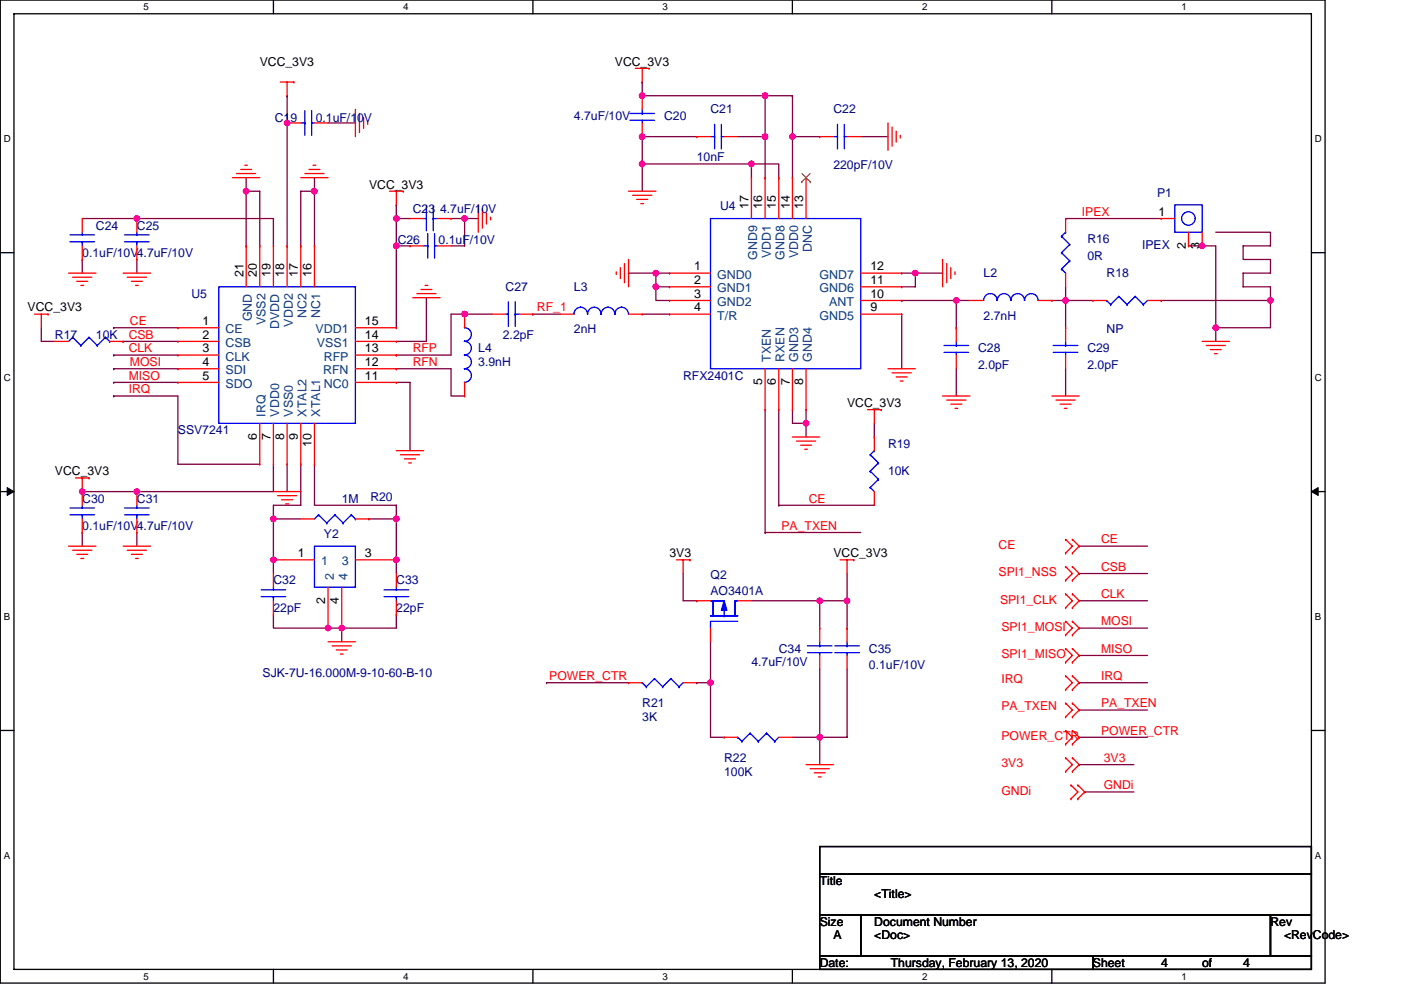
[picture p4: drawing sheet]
<svg xmlns="http://www.w3.org/2000/svg" width="297mm" height="210mm" viewBox="0 0 297 210" stroke-linecap="round" stroke-linejoin="round" font-family="sans-serif">
<path d="M.1 0h280.8v208.5h-280.8zM3 2.9h275v202.7h-275z" fill="none" stroke="#000" stroke-width=".28"/>
<g fill="#fff">
<path d="M30.5 .3h1.1v2.3h-1.1z"/>
<path d="M30.5 205.9h1.1v2.3h-1.1z"/>
</g>
<path d="M58 0v2.9M58 205.6v2.9" fill="none" stroke="#000" stroke-width=".28"/>
<g fill="#fff">
<path d="M85.5 .3h1.1v2.3h-1.1z"/>
<path d="M85.5 205.9h1.1v2.3h-1.1z"/>
</g>
<path d="M113 0v2.9M113 205.6v2.9" fill="none" stroke="#000" stroke-width=".28"/>
<g fill="#fff">
<path d="M140.5 .3h1.1v2.3h-1.1z"/>
<path d="M140.5 205.9h1.1v2.3h-1.1z"/>
</g>
<path d="M168 0v2.9M168 205.6v2.9" fill="none" stroke="#000" stroke-width=".28"/>
<g fill="#fff">
<path d="M195.5 .3h1.2v2.3h-1.2z"/>
<path d="M195.5 205.9h1.2v2.3h-1.2z"/>
</g>
<path d="M223 0v2.9M223 205.6v2.9" fill="none" stroke="#000" stroke-width=".28"/>
<g fill="#fff">
<path d="M250.5 .3h1.2v2.3h-1.2z"/>
<path d="M250.5 205.9h1.2v2.3h-1.2z"/>
<path d="M.8 28.3h1.5v2.3h-1.5z"/>
<path d="M278.8 28.3h1.5v2.3h-1.5z"/>
<path d="M.8 78.9h1.5v2.3h-1.5z"/>
<path d="M278.8 78.9h1.5v2.3h-1.5z"/>
</g>
<path d="M.1 53.6h2.9M278 53.6h2.9" fill="none" stroke="#000" stroke-width=".28"/>
<g fill="#fff">
<path d="M.8 129.6h1.4v2.3h-1.4z"/>
<path d="M278.8 129.6h1.4v2.3h-1.4z"/>
</g>
<path d="M.1 104.3h2.9M278 104.3h2.9" fill="none" stroke="#000" stroke-width=".28"/>
<path d="M1.5 103.4l1.5 .9-1.5 .8zM278 104.3l1.5-.9v1.7z" fill="#000" stroke="#000" stroke-width=".21"/>
<g fill="#fff">
<path d="M.8 180.3h1.4v2.3h-1.4z"/>
<path d="M278.8 180.3h1.4v2.3h-1.4z"/>
</g>
<path d="M.1 154.9h2.9M278 154.9h2.9M173.8 179.6h104.2v5.7h-104.2zM173.8 194h8.7v8.7h-8.7zM173.8 185.3h104.2v8.7h-104.2zM182.5 194h86.9v8.7h-86.9zM269.4 194h8.6v8.7h-8.6zM173.8 202.7h57.9v2.9h-57.9zM231.7 202.7h46.3v2.9h-46.3z" fill="none" stroke="#000" stroke-width=".28"/>
<g fill="none" stroke="#800040" stroke-width=".28">
<path d="M136.2 17.4v2.9h26M136.2 17.4h.1M52.2 37.7v2.9M60.9 20.3h.1M60.9 20.3v31.9M66.7 37.7h.1M66.7 37.7v2.9M69.6 26.1h5.8M136.2 34.8h23.1v2.9M136.2 34.8h.1M136.2 29h.1M136.2 29v5.8"/>
<path d="M136.2 34.8v5.8M136.2 29h11.5M156.4 29h5.8M159.3 34.8h5.8v2.9M162.2 29v8.7M162.2 20.3h5.8M162.2 20.3h.1M162.2 20.3v8.7M168 20.3h.1M168 29h5.8M168 29v8.7M168 20.3v8.7"/>
<path d="M182.5 29h5.8M17.4 55v2.9M17.4 46.4h11.6M29 46.4h29v5.8M29 46.4h.1M29 55v2.9M52.2 40.6h.1M52.2 40.6h2.9v11.6M52.2 40.6v11.6M66.7 40.6h-2.9v11.6M66.7 40.6v11.6M84 43.5h.1"/>
<path d="M84 46.4h2.9M84 46.4v5.8h2.9M84 52.2h.1M84 43.5v2.9M84 52.2v17.3M95.6 46.4h2.9M98.5 46.4h2.9M98.5 46.4v5.8h-2.9M98.5 46.4h.1M133.3 57.9h.1M133.3 57.9h5.8M139.1 57.9v2.9h2.8"/>
<path d="M139.1 57.9h2.8M191.2 57.9h2.9M194.1 57.9v2.9h-2.9M194.1 57.9h.1M194.1 57.9h5.8M225.9 46.4h.1M225.9 46.4h20.3M252 52.2h2.9M254.9 52.2h.1M254.9 52.2h2.9v17.3M257.8 49.3h11.6v2.9h-5.8v2.8h5.8v2.9h-5.8v2.9h5.8v2.9M8.8 69.5v2.9h2.8"/>
<path d="M24.1 69.5h.1M24.1 78.2h.1M24.1 75.3h.1M24.1 78.2h13.6M24.1 75.3h13.6M24.1 69.5h13.6M26.1 72.4h.1M26.1 72.4h11.6M84 78.2h.1M84 75.3h.1M84 78.2h11.6v5.8h2.9M90.4 63.1v9.3h-6.4"/>
<path d="M98.5 66.6h-2.9v8.7h-11.6M98.5 66.6h.1M98.5 66.6h5.8M113 66.6h.1M113 66.6h5.8M136.2 66.6h5.7M139.1 60.8v2.9h2.8M139.1 60.8h.1M191.2 63.7h.1M191.2 66.6v11.6M191.2 63.7h11.6M202.8 63.7v5.8"/>
<path d="M202.8 63.7h2.9M202.8 78.2v5.8M223 63.7h2.9M225.9 60.8v2.9M225.9 63.7h5.8M225.9 63.7h.1M225.9 78.2v5.8M225.9 63.7v5.8M246.2 63.7h.1M246.2 63.7h23.2M257.8 69.5h.1M257.8 69.5v2.9"/>
<path d="M269.4 63.7v5.8h-11.6M24.1 84h13.6v14.5h17.4M24.1 81.1h.1M24.1 84h.1M24.1 81.1h13.6M58 98.5v5.8h-40.6M60.9 98.5v5.8M63.8 98.5v8.7h-5.8v2.9M66.7 98.5v8.7h17.3M84 81.1h2.9v14.5M162.2 86.9v26M165.1 86.9v20.3"/>
<path d="M168 86.9v2.9h2.9M170.9 89.8h.1M170.9 86.9v2.9M170.9 89.8v2.9M185.4 89.8v2.9M17.4 104.3h.1M17.4 112.9v2.9M29 104.3h.1M29 112.9v2.9M58 110.1h.1M58 110.1h5.8M58 118.7h.1"/>
<path d="M58 110.1v11.5M78.2 110.1h5.8M84 110.1h.1M84 107.2v14.4M84 107.2h.1M162.2 112.9h.1M162.2 112.9h20.3M165.1 107.2h.1M165.1 107.2h20.3M228.8 115.8h.1M228.8 115.8h14.5M58 130.3v2.9h11.6"/>
<path d="M69.6 133.2h.1M72.5 133.2v2.9M72.5 133.2h.1M84 130.3v2.9h-14.4M144.8 121.6v5.8h2.9M150.6 136.1v8.7M159.3 127.4h14.5M173.8 127.4h.1M173.8 127.4v5.8M173.8 127.4h5.8M179.6 127.4h.1M179.6 121.6v5.8"/>
<path d="M179.6 127.4v5.8M228.8 121.6h.1M228.8 127.4h.1M228.8 139h.1M228.8 133.2h.1M228.8 133.2h14.5M228.8 127.4h14.5M228.8 121.6h14.5M228.8 139h14.5M115.9 144.8h.1M115.9 144.8h17.4M147.7 144.8h.1"/>
<path d="M147.7 144.8h2.9M150.6 144.8v11.6h2.9M168 156.4h5.8M173.8 156.4v5.8M173.8 141.9v14.5M173.8 156.4h.1M179.6 141.9v14.5h-5.8M228.8 144.8h.1M228.8 156.4h.1M228.8 150.6h.1M228.8 144.8h14.5M228.8 156.4h14.5"/>
<path d="M228.8 150.6h14.5M228.8 162.2h.1M228.8 162.2h11.6M230 168h.1M230 168h10.4"/>
</g>
<g fill="#f0f" stroke="#f0f" stroke-width=".28">
<circle cx="269.3" cy="63.7" r=".57"/>
<circle cx="150.6" cy="144.8" r=".57"/>
<circle cx="60.9" cy="26.1" r=".57"/>
<circle cx="58" cy="110" r=".57"/>
<circle cx="84" cy="118.7" r=".57"/>
<circle cx="58" cy="118.7" r=".57"/>
<circle cx="72.5" cy="133.2" r=".57"/>
<circle cx="84" cy="110" r=".57"/>
<circle cx="29" cy="46.3" r=".57"/>
<circle cx="52.2" cy="40.6" r=".57"/>
<circle cx="17.4" cy="104.3" r=".57"/>
<circle cx="29" cy="104.3" r=".57"/>
<circle cx="66.7" cy="40.6" r=".57"/>
<circle cx="69.6" cy="133.2" r=".57"/>
<circle cx="98.5" cy="66.6" r=".57"/>
<circle cx="202.8" cy="63.7" r=".57"/>
<circle cx="225.9" cy="63.7" r=".57"/>
<circle cx="170.9" cy="89.8" r=".57"/>
<circle cx="139" cy="60.8" r=".57"/>
<circle cx="139" cy="57.9" r=".57"/>
<circle cx="194.1" cy="57.9" r=".57"/>
<circle cx="159.3" cy="34.8" r=".57"/>
<circle cx="136.1" cy="34.8" r=".57"/>
<circle cx="136.1" cy="29" r=".57"/>
<circle cx="168" cy="29" r=".57"/>
<circle cx="257.8" cy="69.5" r=".57"/>
<circle cx="136.1" cy="20.3" r=".57"/>
<circle cx="162.2" cy="29" r=".57"/>
<circle cx="162.2" cy="20.3" r=".57"/>
<circle cx="173.8" cy="127.4" r=".57"/>
<circle cx="179.6" cy="127.4" r=".57"/>
<circle cx="173.8" cy="156.4" r=".57"/>
<circle cx="84" cy="46.3" r=".57"/>
<circle cx="254.9" cy="52.1" r=".57"/>
<circle cx="98.5" cy="46.3" r=".57"/>
<circle cx="84" cy="52.1" r=".57"/>
</g>
<g fill="none" stroke="#f00" stroke-width=".28">
<path d="M59.4 17.4h2.9M60.9 17.4v2.9M62.3 17.4h.1M134.7 14.5h2.9M136.2 14.5v2.9M137.6 14.5h.1M49.3 37.7h5.8M50.2 36.8h4M51 35.9h2.3M51.9 35.1h.6M60.9 26.1h.1M60.9 26.1h2.9"/>
<path d="M63.8 37.7h5.8M64.6 36.8h4.1M65.5 35.9h2.3M66.4 35.1h.5M66.7 26.1h2.9M75.4 23.2v5.8M76.2 24.1v4M77.1 24.9v2.3M78 25.8v.6M136.2 26.1v2.9M136.2 20.3h.1M136.2 20.3v2.9"/>
<path d="M147.7 29h.1M147.7 29h2.9M153.5 29h2.9M159.3 37.7h.1M159.3 37.7v8.7M162.2 37.7h.1M162.2 37.7v8.7M165.1 37.7h.1M165.1 37.7v8.7M168 37.7h.1M168 37.7v8.7M170.9 37.7h.1"/>
<path d="M170.9 37.7v8.7M173.8 29h.1M173.8 29h2.9M179.6 29h2.9M188.3 26.1v5.8M189.1 26.9v4.1M190 27.8v2.3M190.9 28.7v.6M14.5 57.9h5.8M15.4 58.8h4.1M16.3 59.7h2.3M17.4 46.4v2.9"/>
<path d="M17.4 55h.1M17.4 52.2v2.8M26.1 57.9h5.8M27 58.8h4M27.9 59.7h2.3M29 46.4v2.9M29 55h.1M29 52.2v2.8M52.2 52.2h.1M52.2 52.2v8.6M55.1 52.2h.1M55.1 52.2v8.6"/>
<path d="M58 52.2h.1M58 52.2v8.6M60.9 52.2h.1M60.9 52.2v8.6M63.8 52.2h.1M63.8 52.2v8.6M66.7 52.2h.1M66.7 52.2v8.6M82.6 40.6h2.9M84 40.6v2.9M85.5 40.6h.1M86.9 52.2h.1"/>
<path d="M86.9 46.4h2.9M86.9 52.2h2.9M92.7 52.2h2.9M92.7 46.4h2.9M95.6 46.4h.1M101.4 43.5v5.8M102.3 44.3v4.1M103.1 45.2v2.3M104 46.1v.6M130.7 57.7v.5M131.5 56.8v2.3M132.4 55.9v4.1"/>
<path d="M133.3 40.6h5.8M133.3 55v5.8M134.1 41.4h4.1M135 42.3h2.3M135.9 43.2h.5M141.9 57.9h.1M141.9 57.9h8.7M182.5 57.9h8.7M191.2 57.9h.1M199.9 55v5.8M200.7 55.9v4.1M201.6 56.8v2.3"/>
<path d="M202.5 57.7v.5M225.9 57.9v2.9M225.9 46.4h.1M225.9 46.4v2.9M246.2 46.4h.1M246.2 46.4h2.9M252 52.2h.1M252 49.3v2.9M254.9 52.2h.1M254.9 49.3v2.9M7.3 66.6h2.9M8.8 66.6v2.9"/>
<path d="M10.2 66.6h.1M11.6 72.4h2.9M17.1 60.5h.6M23.2 72.4h2.9M26.1 72.4h.1M28.7 60.5h.6M37.7 69.5h.1M37.7 72.4h.1M37.7 75.3h.1M37.7 78.2h.1M37.7 69.5h8.7M37.7 72.4h8.7"/>
<path d="M37.7 75.3h8.7M37.7 78.2h8.7M75.4 69.5h8.6M75.4 72.4h8.6M75.4 75.3h8.6M75.4 78.2h8.6M84 78.2h.1M84 75.3h.1M84 72.4h.1M84 69.5h.1M87.5 63.1h5.8M88.4 62.3h4"/>
<path d="M89.3 61.4h2.3M90.1 60.5h.6M98.5 66.6v2.9M104.3 66.6h2.9M110.1 66.6h2.9M113 66.6h.1M118.8 66.6h2.9M133.3 66.6h2.9M136.2 66.6h.1M141.9 60.8h.1M141.9 63.7h.1M141.9 66.6h.1"/>
<path d="M141.9 66.6h8.7M141.9 60.8h8.7M141.9 63.7h8.7M162.2 78.2v8.7M165.1 78.2v8.7M168 78.2v8.7M170.9 78.2v8.7M182.5 66.6h8.7M182.5 60.8h8.7M182.5 63.7h8.7M188.3 78.2h5.8M189.1 79.1h4.1"/>
<path d="M190 79.9h2.3M191.2 66.6h.1M191.2 63.7h.1M191.2 60.8h.1M202.8 75.3v2.9M202.8 69.5h.1M202.8 69.5v2.9M205.7 63.7h2.9M220.1 63.7h2.9M223 63.7h.1M225.9 75.3v2.9M225.9 69.5h.1"/>
<path d="M225.9 69.5v2.9M231.7 63.7h.1M231.7 63.7h2.9M243.3 63.7h2.9M254.9 72.4h5.8M255.8 73.3h4M256.6 74.1h2.3M257.5 75h.6M37.7 81.1h.1M37.7 81.1h8.7M55.1 98.5h.1M55.1 89.8v8.7"/>
<path d="M58 98.5h.1M58 89.8v8.7M60.9 98.5h.1M60.9 89.8v8.7M63.8 98.5h.1M63.8 89.8v8.7M66.7 98.5h.1M66.7 89.8v8.7M75.4 81.1h8.6M84 95.6h5.8M84 81.1h.1M84.9 96.5h4.1"/>
<path d="M85.8 97.3h2.3M86.7 98.2h.5M98.5 84h.1M98.5 81.1v2.9M162.2 86.9h.1M165.1 86.9h.1M168 92.7h5.8M168 86.9h.1M168.9 93.6h4M169.8 94.4h2.3M170.6 95.3h.6M170.9 86.9h.1"/>
<path d="M183.9 86.9h2.9M185.4 86.9v2.9M185.4 92.7h.1M185.4 92.7v2.9M186.8 86.9h.1M190.9 80.8h.6M199.9 84h5.8M200.7 84.9h4.1M201.6 85.7h2.3M202.5 86.6h.5M223 84h5.8M223.9 84.9h4"/>
<path d="M224.8 85.7h2.3M225.6 86.6h.6M14.5 115.8h5.8M15.4 116.7h4.1M16 101.4h2.9M16.3 117.6h2.3M17.1 118.4h.6M17.4 101.4v5.8M17.4 112.9h.1M17.4 110.1v2.8M18.9 101.4h.1M26.1 115.8h5.8"/>
<path d="M27 116.7h4M27.9 117.6h2.3M28.7 118.4h.6M29 104.3v2.9M29 112.9h.1M29 110.1v2.8M58 104.3h5.8M58 118.7h.1M58 118.7h8.7M58.8 105.1h4.1M59.7 106h2.3M60.6 106.9h.6"/>
<path d="M63.8 110.1h2.9M75.4 118.7h8.6M75.4 110.1h2.8M78.2 110.1h.1M84 118.7h.1M143.4 118.7h2.9M144.8 118.7v2.9M146.3 118.7h.1M178.1 118.7h2.9M179.6 118.7v2.9M181 118.7h.1M185.4 104.3v2.9"/>
<path d="M225.9 114.4h.1M225.9 117.3h.1M225.9 114.4l1.5 1.4-1.5 1.5M227.4 117.3h.1M227.4 114.4h.1M227.4 114.4l1.4 1.4-1.4 1.5M58 121.6v2.9M58 130.3h.1M58 127.4v2.9M69.6 136.1h5.8M69.6 133.2h.1M69.6 124.5v8.7"/>
<path d="M70.4 137h4.1M71.3 137.9h2.3M72.2 138.7h.5M72.5 133.2h.1M72.5 124.5v8.7M84 121.6v2.9M84 130.3h.1M84 127.4v2.9M147.7 127.4h.1M147.7 127.4h2.9M150.6 133.2v2.9M156.4 127.4h2.9"/>
<path d="M173.8 139v2.9M173.8 133.2h.1M173.8 133.2v2.9M179.6 139v2.9M179.6 133.2h.1M179.6 133.2v2.9M225.9 131.8h.1M225.9 134.7h.1M225.9 137.6h.1M225.9 126h.1M225.9 128.9h.1M225.9 120.2h.1"/>
<path d="M225.9 123.1h.1M225.9 131.8l1.5 1.4-1.5 1.5M225.9 137.6l1.5 1.4-1.5 1.5M225.9 126l1.5 1.4-1.5 1.5M225.9 120.2l1.5 1.4-1.5 1.5M227.4 134.7h.1M227.4 131.8h.1M227.4 137.6h.1M227.4 128.9h.1M227.4 126h.1M227.4 123.1h.1M227.4 120.2h.1"/>
<path d="M227.4 131.8l1.4 1.4-1.4 1.5M227.4 137.6l1.4 1.4-1.4 1.5M227.4 126l1.4 1.4-1.4 1.5M227.4 120.2l1.4 1.4-1.4 1.5M133.3 144.8h.1M133.3 144.8h2.9M144.8 144.8h2.9M153.5 156.4h.1M153.5 156.4h2.9M165.1 156.4h2.9M225.9 140.5h.1M225.9 143.4h.1"/>
<path d="M225.9 146.3h.1M225.9 154.9h.1M225.9 157.8h.1M225.9 149.1h.1M225.9 152h.1M225.9 143.4l1.5 1.4-1.5 1.5M225.9 154.9l1.5 1.5-1.5 1.4M225.9 149.1l1.5 1.5-1.5 1.4M227.4 140.5h.1M227.4 146.3h.1M227.4 143.4h.1M227.4 157.8h.1"/>
<path d="M227.4 154.9h.1M227.4 152h.1M227.4 149.1h.1M227.4 143.4l1.4 1.4-1.4 1.5M227.4 154.9l1.4 1.5-1.4 1.4M227.4 149.1l1.4 1.5-1.4 1.4M170.9 162.2h5.8M171.8 163h4M172.6 163.9h2.4M173.5 164.8h.6M225.9 160.7h.1M225.9 163.6h.1"/>
<path d="M225.9 160.7l1.5 1.5-1.5 1.4M227.1 166.5h.1M227.1 169.4h.1M227.1 166.5l1.4 1.5-1.4 1.4M227.4 163.6h.1M227.4 160.7h.1M227.4 160.7l1.4 1.5-1.4 1.4M228.5 169.4h.1M228.5 166.5h.1M228.5 166.5l1.5 1.5-1.5 1.4"/>
</g>
<g fill="none" stroke="#00f" stroke-width=".28">
<path d="M63.8 26.1h.8M64.6 23.5v5.2M64.6 26.1h.1M66.1 26.1h.6M66.1 23.5v5.2M133.6 24.1h5.2M133.6 25.5h5.2M136.2 25.5v.6M136.2 24.1h.1M136.2 23.2v.9M150.6 29h.9M151.5 26.4v5.2"/>
<path d="M151.5 29h.1M152.9 29h.6M152.9 26.4v5.2M176.7 29h.9M177.6 26.4v5.2M177.6 29h.1M179 29h.6M179 26.4v5.2M14.8 51.3h5.2M14.8 49.8h5.2M17.4 49.3v.5M17.4 51.3h.1"/>
<path d="M17.4 51.3v.9M26.4 51.3h5.2M26.4 49.8h5.2M29 49.3v.5M29 51.3h.1M29 51.3v.9M89.8 46.4h.6M89.8 52.2h.9M90.4 43.8v5.2M90.7 49.5v5.3M90.7 52.2h.1M91.9 43.8v5.2"/>
<path d="M91.9 46.4h.1M91.9 46.4h.8M92.1 52.2h.6M92.1 49.5v5.3M150.6 46.4h31.9v31.8h-31.9zM225.1 57.1h.1M225.1 53.6h.1M225.1 50.1h.1M225.1 57.1l.8 .8M225.1 53.6l1.7 1.7M225.1 50.1l1.7 1.8M225.9 49.3h.1"/>
<path d="M225.9 49.3l-.8 .8M226.8 55.3h.1M226.8 51.9h.1M226.8 55.3l-1.7 1.8M226.8 51.9l-1.7 1.7M249.1 43.5h5.8v5.8h-5.8zM15.4 71.5h.1M15.4 71.5l-.9 .9M15.4 71.5l1.7 1.8M17.1 73.3h.1M18.9 71.5h.1M18.9 71.5l-1.8 1.8"/>
<path d="M18.9 71.5l1.7 1.8M20.6 73.3h.1M22.4 71.5h.1M22.4 71.5l-1.8 1.8M22.4 71.5l.8 .9M23.2 72.4h.1M46.4 60.8h29v29h-29zM98.5 69.5a1.44 1.44 0 0 1 1.4 1.5 1.46 1.46 0 0 1-1.4 1.4 1.44 1.44 0 0 1 1.4 1.5 1.46 1.46 0 0 1-1.4 1.4M98.5 75.3a1.45 1.45 0 0 1 1.4 1.4 1.45 1.45 0 0 1-1.4 1.5M98.5 78.2a1.45 1.45 0 0 1 1.4 1.4 1.45 1.45 0 0 1-1.4 1.5M107.2 66.6h.6M107.8 64v5.2"/>
<path d="M109.2 64v5.2M109.2 66.6h.1M109.2 66.6h.9M121.7 66.6a1.42 1.42 0 0 1 1.4-1.4 1.44 1.44 0 0 1 1.5 1.4 1.43 1.43 0 0 1 1.4-1.4 1.43 1.43 0 0 1 1.4 1.4M127.5 66.6a1.43 1.43 0 0 1 1.4-1.4 1.44 1.44 0 0 1 1.4 1.4h.1a1.43 1.43 0 0 1 1.4-1.4 1.44 1.44 0 0 1 1.4 1.4M200.1 73.3h5.3M200.1 74.7h5.3M202.8 74.7v.6M202.8 73.3h.1M202.8 72.4v.9M208.6 63.7a1.42 1.42 0 0 1 1.4-1.4 1.44 1.44 0 0 1 1.4 1.4h.1a1.43 1.43 0 0 1 1.4-1.4 1.43 1.43 0 0 1 1.4 1.4M214.3 63.7a1.43 1.43 0 0 1 1.5-1.4 1.44 1.44 0 0 1 1.4 1.4 1.43 1.43 0 0 1 1.5-1.4 1.44 1.44 0 0 1 1.4 1.4"/>
<path d="M223.3 73.3h5.2M223.3 74.7h5.2M225.9 74.7v.6M225.9 73.3h.1M225.9 72.4v.9M234.6 63.7h.1M234.6 63.7l.9 .9M235.5 64.6h.1M237.2 62.9h.1M237.2 62.9l1.7 1.7M237.2 62.9l-1.7 1.7M238.9 64.6h.1"/>
<path d="M240.7 62.9h.1M240.7 62.9l1.7 1.7M240.7 62.9l-1.8 1.7M242.4 64.6h.1M243.3 63.7l-.9 .9M184.5 99.9h.1M184.5 96.5h.1M184.5 99.9l1.7 1.8M184.5 96.5l1.7 1.7M185.4 95.6h.1M185.4 95.6l-.9 .9M186.2 98.2h.1"/>
<path d="M186.2 98.2l-1.7 1.7M14.8 109.2h5.2M14.8 107.7h5.2M17.4 107.2v.5M17.4 109.2h.1M17.4 109.2v.9M26.4 109.2h5.2M26.4 107.7h5.2M29 107.2v.5M29 109.2h.1M29 109.2v.9M66.7 115.8h8.7v8.7h-8.7z"/>
<path d="M67.5 109.2h.1M67.5 109.2l-.8 .9M67.5 109.2l1.8 1.7M69.3 110.9h.1M71 109.2h.1M71 109.2l-1.7 1.7M71 109.2l1.7 1.7M72.7 110.9h.1M74.5 109.2h.1M74.5 109.2l-1.8 1.7M74.5 109.2l.9 .9M75.4 110.1h.1"/>
<path d="M184.5 103.4h.1M184.5 103.4l.9 .9M186.2 101.7h.1M186.2 101.7l-1.7 1.7M55.4 126.6h5.2M55.4 125.1h5.2M58 124.5v.6M58 126.6h.1M58 126.6v.8M81.4 126.6h5.3M81.4 125.1h5.3M84 124.5v.6"/>
<path d="M84 126.6h.1M84 126.6v.8M150.6 130.6h5.8M150.6 127.4h2.9M151.2 127.7v2.6M151.2 127.4v3.2M153.5 130.6h.1M153.5 128.9v1.7M155.8 130.3v-2.9h.6h-.6v3.2M156.4 131.8h-5.8v1.4M171.2 137h5.2M171.2 138.4h5.2"/>
<path d="M173.8 138.4v.6M173.8 137h.1M173.8 136.1v.9M177 137h5.2M177 138.4h5.2M179.6 138.4v.6M179.6 137h.1M179.6 136.1v.9M136.2 144.8h.1M136.2 144.8l.8 .9M137 145.7h.1M138.8 143.9h.1"/>
<path d="M138.8 143.9l1.7 1.8M138.8 143.9l-1.8 1.8M140.5 145.7h.1M142.2 143.9h.1M142.2 143.9l1.8 1.8M142.2 143.9l-1.7 1.8M144 145.7h.1M144.8 144.8l-.8 .9M156.4 156.4h.1M156.4 156.4l.9 .8M157.3 157.2h.1M159 155.5h.1"/>
<path d="M159 155.5l1.8 1.7M159 155.5l-1.7 1.7M160.8 157.2h.1M162.5 155.5h.1M162.5 155.5l1.8 1.7M162.5 155.5l-1.7 1.7M164.3 157.2h.1M165.1 156.4l-.8 .8"/>
<circle cx="252" cy="46.3" r="1.43"/>
</g>
<path d="M170 38.6h.1M170 36.8l1.8 1.8M171.8 36.8l-1.8 1.8M171.8 38.6h.1" fill="none" stroke="#804000" stroke-width=".21"/>
<path d="M153.5 127.4l.6 2.1h-1.2z" fill-rule="evenodd" fill="#00f" stroke="#00f" stroke-width=".28"/>
<g font-size="2.6">
<text x="55.1" y="13.9">VCC_3V3</text>
<text x="130.4" y="13.9">VCC_3V3</text>
<text x="78.2" y="40">VCC_3V3</text>
<text x="158.7" y="44.3" transform="rotate(-90 158.7 44.3)">17</text>
<text x="161.6" y="44.3" transform="rotate(-90 161.6 44.3)">16</text>
<text x="164.5" y="44.3" transform="rotate(-90 164.5 44.3)">15</text>
<text x="167.4" y="44.3" transform="rotate(-90 167.4 44.3)">14</text>
<text x="170.3" y="44.3" transform="rotate(-90 170.3 44.3)">13</text>
<text x="245.6" y="45.8">1</text>
<text x="251.4" y="52.7" transform="rotate(-90 251.4 52.7)">2</text>
<text x="254.3" y="52.7" transform="rotate(-90 254.3 52.7)">3</text>
<text x="51.6" y="58.8" transform="rotate(-90 51.6 58.8)">21</text>
<text x="54.5" y="58.8" transform="rotate(-90 54.5 58.8)">20</text>
<text x="57.4" y="58.8" transform="rotate(-90 57.4 58.8)">19</text>
<text x="60.3" y="58.8" transform="rotate(-90 60.3 58.8)">18</text>
<text x="63.2" y="58.8" transform="rotate(-90 63.2 58.8)">17</text>
<text x="66.1" y="58.8" transform="rotate(-90 66.1 58.8)">16</text>
<text x="147.1" y="57.3">1</text>
<text x="184.5" y="57.3">12</text>
<text x="147.1" y="60.2">2</text>
<text x="147.1" y="63.1">3</text>
<text x="184.5" y="60.2">11</text>
<text x="184.5" y="63.1">10</text>
<text x="5.9" y="66.1">VCC_3V3</text>
<text x="42.9" y="68.9">1</text>
<text x="42.9" y="71.8">2</text>
<text x="77.4" y="71.8">14</text>
<text x="77.4" y="68.9">15</text>
<text x="147.1" y="66">4</text>
<text x="184.5" y="66">9</text>
<text x="42.9" y="74.7">3</text>
<text x="42.9" y="77.6">4</text>
<text x="77.4" y="77.6">12</text>
<text x="77.4" y="74.7">13</text>
<text x="42.9" y="80.5">5</text>
<text x="77.4" y="80.5">11</text>
<text x="161.6" y="81.7" transform="rotate(-90 161.6 81.7)">5</text>
<text x="164.5" y="81.7" transform="rotate(-90 164.5 81.7)">6</text>
<text x="167.4" y="81.7" transform="rotate(-90 167.4 81.7)">7</text>
<text x="170.3" y="81.7" transform="rotate(-90 170.3 81.7)">8</text>
<text x="179.6" y="86.3">VCC_3V3</text>
<text x="54.5" y="93.3" transform="rotate(-90 54.5 93.3)">6</text>
<text x="57.4" y="93.3" transform="rotate(-90 57.4 93.3)">7</text>
<text x="60.3" y="93.3" transform="rotate(-90 60.3 93.3)">8</text>
<text x="63.2" y="93.3" transform="rotate(-90 63.2 93.3)">9</text>
<text x="66.1" y="94.7" transform="rotate(-90 66.1 94.7)">10</text>
<text x="11.6" y="100.8">VCC_3V3</text>
<text x="63.2" y="118.2">1</text>
<text x="77.4" y="118.2">3</text>
<text x="141.9" y="118.2">3V3</text>
<text x="176.7" y="118.2">VCC_3V3</text>
<text x="69" y="128" transform="rotate(-90 69 128)">2</text>
<text x="71.9" y="128" transform="rotate(-90 71.9 128)">4</text>
<text x="173.8" y="187.7">Title</text>
<text x="185.4" y="190.6">&lt;Title&gt;</text>
<text x="173.8" y="196.4">Size</text>
<text x="185.4" y="196.4">Document Number</text>
<text x="269.4" y="196.4">Rev</text>
<text x="176.7" y="199.3">A</text>
<text x="185.4" y="199.3">&lt;Doc&gt;</text>
<text x="272.2" y="199.3">&lt;RevCode&gt;</text>
<text x="173.8" y="205">Date:</text>
<text x="188.9" y="205">Thursday, February 13, 2020</text>
<text x="231.7" y="205">Sheet</text>
<text x="246.2" y="205">4</text>
<text x="254.9" y="205">of</text>
<text x="263.6" y="205">4</text>
</g>
<g font-size="2.6" fill="#000080">
<text x="58.3" y="25.8">C19</text>
<text x="66.9" y="25.8">0.1uF/10V</text>
<text x="121.7" y="25.5">4.7uF/10V</text>
<text x="140.8" y="25.5">C20</text>
<text x="150.6" y="24.1">C21</text>
<text x="176.7" y="24.1">C22</text>
<text x="147.7" y="34.2">10nF</text>
<text x="176.7" y="35.9">220pF/10V</text>
<text x="245.3" y="41.7">P1</text>
<text x="87.5" y="45.2">C23 4.7uF/10V</text>
<text x="152.7" y="44.6">U4</text>
<text x="20.3" y="48.7">C24</text>
<text x="29" y="48.7">C25</text>
<text x="84.3" y="51.9">C26</text>
<text x="93" y="51.9">0.1uF/10V</text>
<text x="230.5" y="51.6">R16</text>
<text x="242.1" y="52.7">IPEX</text>
<text x="17.4" y="54.5">0.1uF/10V4.7uF/10V</text>
<text x="208.6" y="58.8">L2</text>
<text x="230.5" y="55.1">0R</text>
<text x="234.6" y="58.8">R18</text>
<text x="40.6" y="63.2">U5</text>
<text x="107.2" y="61.7">C27</text>
<text x="121.7" y="61.7">L3</text>
<text x="11.6" y="71.8">R17</text>
<text x="20.3" y="71.8">10K</text>
<text x="106.6" y="71.8">2.2pF</text>
<text x="121.7" y="70.7">2nH</text>
<text x="208.6" y="67.8">2.7nH</text>
<text x="234.6" y="70.7">NP</text>
<text x="101.4" y="74.7">L4</text>
<text x="101.4" y="77.6">3.9nH</text>
<text x="207.4" y="74.7">C28</text>
<text x="230.5" y="74.7">C29</text>
<text x="144.8" y="80.5">RFX2401C</text>
<text x="207.4" y="78.2">2.0pF</text>
<text x="230.5" y="78.2">2.0pF</text>
<text x="37.7" y="92.1">SSV7241</text>
<text x="188.3" y="95">R19</text>
<text x="188.3" y="100.8">10K</text>
<text x="17.4" y="106.6">C30</text>
<text x="29" y="106.6">C31</text>
<text x="72.5" y="106.6">1M</text>
<text x="78.5" y="106.3">R20</text>
<text x="17.4" y="112.4">0.1uF/10V4.7uF/10V</text>
<text x="68.7" y="114.1">Y2</text>
<text x="58" y="124">C32</text>
<text x="84" y="124">C33</text>
<text x="150.6" y="122.8">Q2</text>
<text x="58" y="129.8">22pF</text>
<text x="84" y="129.8">22pF</text>
<text x="150.6" y="126.3">AO3401A</text>
<text x="55.7" y="143.7">SJK-7U-16.000M-9-10-60-B-10</text>
<text x="159.3" y="141.4">4.7uF/10V</text>
<text x="165.1" y="138.5">C34</text>
<text x="184.2" y="138.5">C35</text>
<text x="184.2" y="141.9">0.1uF/10V</text>
<text x="136.2" y="150">R21</text>
<text x="136.2" y="152.9">3K</text>
<text x="153.5" y="161.6">R22</text>
<text x="153.5" y="164.5">100K</text>
</g>
<g font-size="2.6" fill="#f00">
<text x="229.4" y="45.8">IPEX</text>
<text x="27.3" y="71.8">CSB</text>
<text x="27.6" y="68.9">CE</text>
<text x="113.9" y="66.1">RF_1</text>
<text x="27.3" y="74.7">CLK</text>
<text x="27.6" y="77.6">MOSI</text>
<text x="87.5" y="77.6">RFN</text>
<text x="87.5" y="74.7">RFP</text>
<text x="27.3" y="80.5">MISO</text>
<text x="27.3" y="83.4">IRQ</text>
<text x="171.5" y="106.6">CE</text>
<text x="165.7" y="112.4">PA_TXEN</text>
<text x="211.7" y="116.4">CE</text>
<text x="233.4" y="115.3">CE</text>
<text x="211.7" y="122.2">SPI1_NSS</text>
<text x="233.4" y="121.1">CSB</text>
<text x="212" y="128">SPI1_CLK</text>
<text x="233.4" y="126.9">CLK</text>
<text x="212.3" y="133.8">SPI1_MOSI</text>
<text x="233.4" y="132.7">MOSI</text>
<text x="212.3" y="139.6">SPI1_MISO</text>
<text x="233.4" y="138.5">MISO</text>
<text x="116.5" y="144.2">POWER_CTR</text>
<text x="212.3" y="144.8">IRQ</text>
<text x="233.4" y="144.2">IRQ</text>
<text x="212.3" y="150.6">PA_TXEN</text>
<text x="233.4" y="155.8">POWER_CTR</text>
<text x="233.4" y="150">PA_TXEN</text>
<text x="212.3" y="157">POWER_CTR</text>
<text x="234" y="161.6">3V3</text>
<text x="212.3" y="162.8">3V3</text>
<text x="234" y="167.4">GNDi</text>
<text x="212.3" y="168.6">GNDi</text>
</g>
<g font-size="2.6" fill="#004080">
<text x="172.1" y="53.5" transform="rotate(-90 172.1 53.5)">DNC</text>
<text x="152.1" y="59.1">GND0</text>
<text x="160.5" y="55.1" transform="rotate(-90 160.5 55.1)">GND9</text>
<text x="163.4" y="54.8" transform="rotate(-90 163.4 54.8)">VDD1</text>
<text x="166.3" y="55.1" transform="rotate(-90 166.3 55.1)">GND8</text>
<text x="169.2" y="54.8" transform="rotate(-90 169.2 54.8)">VDD0</text>
<text x="173.7" y="59.1">GND7</text>
<text x="152.1" y="62">GND1</text>
<text x="152.1" y="64.9">GND2</text>
<text x="173.7" y="62">GND6</text>
<text x="175.8" y="64.9">ANT</text>
<text x="47.8" y="70.7">CE</text>
<text x="53.4" y="68.1" transform="rotate(-90 53.4 68.1)">GND</text>
<text x="56.3" y="69" transform="rotate(-90 56.3 69)">VSS2</text>
<text x="59.2" y="69.7" transform="rotate(-90 59.2 69.7)">DVDD</text>
<text x="62.1" y="69.3" transform="rotate(-90 62.1 69.3)">VDD2</text>
<text x="65" y="67.5" transform="rotate(-90 65 67.5)">NC2</text>
<text x="66.9" y="70.7">VDD1</text>
<text x="67.9" y="67.5" transform="rotate(-90 67.9 67.5)">NC1</text>
<text x="152.1" y="67.8">T/R</text>
<text x="173.7" y="67.8">GND5</text>
<text x="47.8" y="73.6">CSB</text>
<text x="47.8" y="76.5">CLK</text>
<text x="67.2" y="73.6">VSS1</text>
<text x="68.6" y="76.5">RFP</text>
<text x="163.4" y="76.8" transform="rotate(-90 163.4 76.8)">TXEN</text>
<text x="166.3" y="76.8" transform="rotate(-90 166.3 76.8)">RXEN</text>
<text x="169.2" y="76.8" transform="rotate(-90 169.2 76.8)">GND3</text>
<text x="172.1" y="76.8" transform="rotate(-90 172.1 76.8)">GND4</text>
<text x="47.8" y="79.4">SDI</text>
<text x="47.8" y="82.3">SDO</text>
<text x="68.5" y="79.4">RFN</text>
<text x="68.6" y="82.3">NC0</text>
<text x="56.3" y="88.3" transform="rotate(-90 56.3 88.3)">IRQ</text>
<text x="59.2" y="88.3" transform="rotate(-90 59.2 88.3)">VDD0</text>
<text x="62.1" y="88.3" transform="rotate(-90 62.1 88.3)">VSS0</text>
<text x="65" y="88.3" transform="rotate(-90 65 88.3)">XTAL2</text>
<text x="67.9" y="88.3" transform="rotate(-90 67.9 88.3)">XTAL1</text>
<text x="68.1" y="119.9">1</text>
<text x="72.5" y="119.9">3</text>
<text x="70.8" y="123.1" transform="rotate(-90 70.8 123.1)">2</text>
<text x="73.7" y="123.1" transform="rotate(-90 73.7 123.1)">4</text>
</g>
<g font-size="2.1">
<text x="30.5" y="2.2">5</text>
<text x="85.5" y="2.2">4</text>
<text x="140.5" y="2.2">3</text>
<text x="195.5" y="2.2">2</text>
<text x="250.5" y="2.2">1</text>
<text x=".8" y="30.1">D</text>
<text x="278.8" y="30.1">D</text>
<text x=".8" y="80.8">C</text>
<text x="278.8" y="80.8">C</text>
<text x=".8" y="131.4">B</text>
<text x="278.8" y="131.4">B</text>
<text x=".8" y="182.1">A</text>
<text x="278.8" y="182.1">A</text>
<text x="30.5" y="207.8">5</text>
<text x="85.5" y="207.8">4</text>
<text x="140.5" y="207.8">3</text>
<text x="195.5" y="207.8">2</text>
<text x="250.5" y="207.8">1</text>
</g>
</svg>
